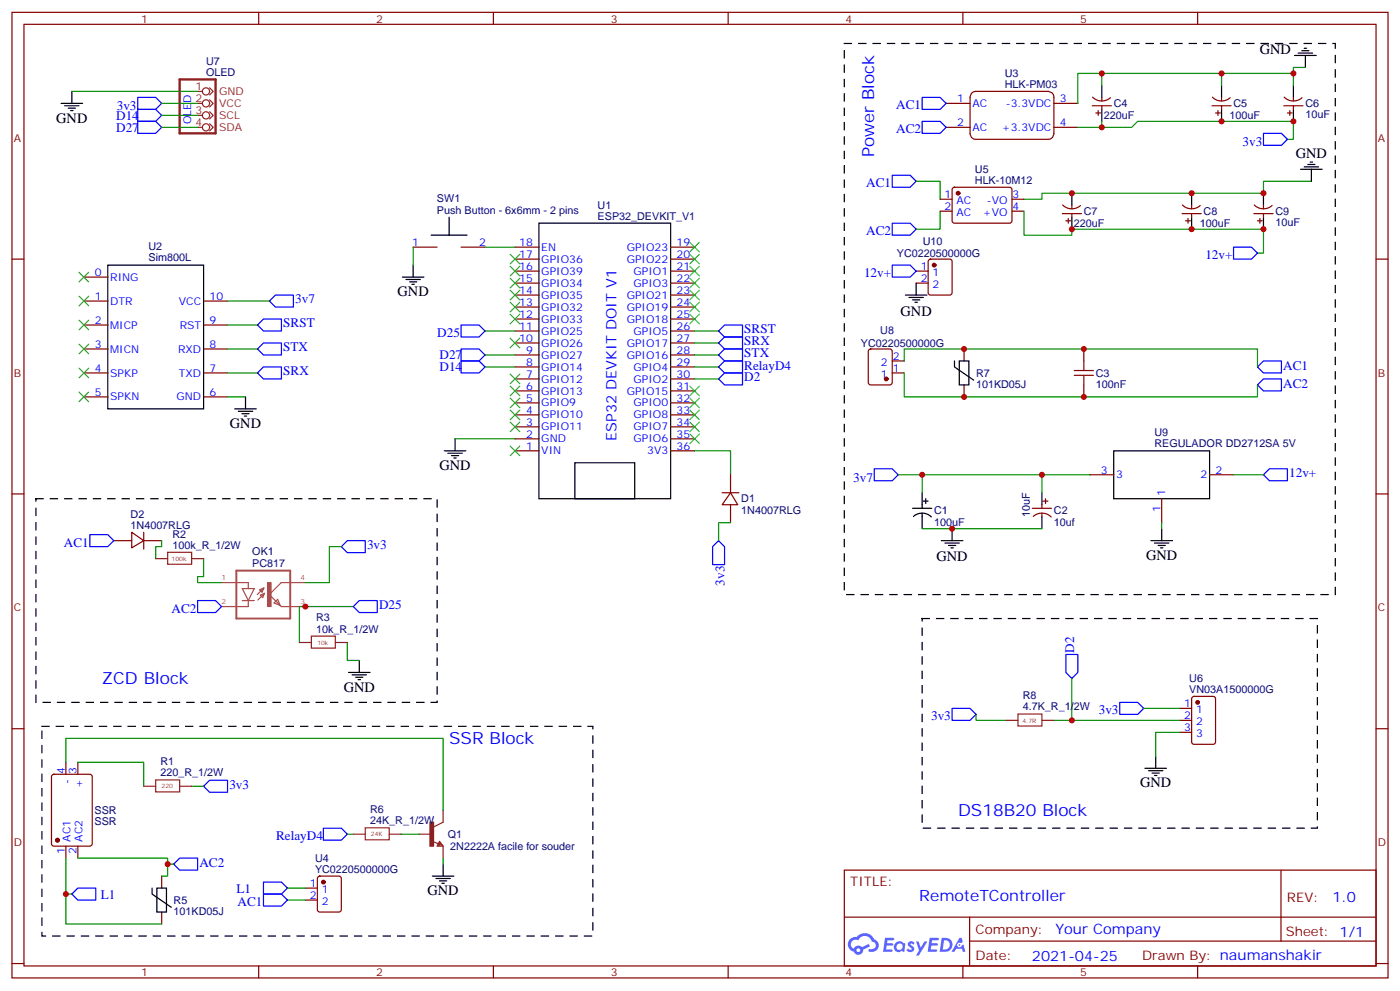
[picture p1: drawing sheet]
<svg xmlns="http://www.w3.org/2000/svg" width="412mm" height="292mm" viewBox="0 0 412 292" stroke-linecap="round" stroke-linejoin="round" font-family="sans-serif">
<g fill="none" stroke="#870000" stroke-width=".35">
<path d="M3.5 3.6h405.4v284.4h-405.4zM7.1 7.2h398.2v277.2h-398.2zM76.2 3.6v3.6M145.3 3.6v3.6M214.5 3.6v3.6M283.6 3.6v3.6M352.8 3.6v3.6M3.5 76.3h3.6M405.3 76.3h3.6M3.5 145.5h3.6M405.3 145.5h3.6M3.5 214.6h3.6"/>
<path d="M405.3 214.6h3.6M248.7 256.2h156.6v28.2h-156.6zM377.3 256.2v20.9M248.7 270.1h156.5M285.6 277.1h119.6M285.6 270.1v14.1M3.5 283.7h3.6M76.2 284.4v3.6M145.3 284.4v3.6M214.5 284.4v3.6M283.6 284.4v3.6M352.8 284.4v3.6"/>
<path d="M405.3 283.7h3.6"/>
</g>
<g fill="#5487ff">
<path d="M267.7 277.4a1.22 1.22 0 0 1 1.7 .3l-.4 .5a.47 .47 0 0 0-.3-.4 .47 .47 0 0 0-.5 .2l.1 .3a1.14 1.14 0 0 1 .8 1.7 1.14 1.14 0 0 1-1.9 0l-.2-.2 .5-.5 .7 .4a.29 .29 0 0 0 .3-.3 .29 .29 0 0 0-.2-.3 1.04 1.04 0 0 1-.6-1.7z"/>
<path d="M260.7 276.2h2.4l.3 .1-.2 .5-1.8 .1-.1 .9h1.5l.3 .3-.3 .4h-1.6l-.2 1.1h1.7l.2 .3-.2 .4h-2.6z"/>
<path d="M273.8 276.2h2.4l.3 .1-.1 .5-1.8 .1-.2 .9h1.6l.3 .3-.4 .4h-1.6l-.1 1.1h1.7l.2 .3-.2 .4h-2.6z"/>
<path d="M282.6 276.2h.7l.3 1.2-.6 .3a.69 .69 0 0 0-1 .3 .69 .69 0 0 0 .4 1 .69 .69 0 0 0 .9-.7l.5-.2 .6 2.2h-.8l-.2-.9h-1.8l-.5 .9h-.8z"/>
<path d="M269.8 277.2h.8l.6 1.9 1.1-1.9h.9l-2.6 4.2h-.8l.9-1.5z"/>
<path d="M277.4 276.2l-.6 4.1h1.3a2.11 2.11 0 0 0 2.5-2.1 2.11 2.11 0 0 0-2.5-2zM278.1 276.9a1.39 1.39 0 0 1 1.7 1.4 1.39 1.39 0 0 1-1.8 1.3h-.3z"/>
<path d="M263.7 277.8a1.54 1.54 0 0 0-.1 2.1 1.54 1.54 0 0 0 2.2 .2l.6 .2 .3-2.3-.2-.2-.4-.1a1.49 1.49 0 0 0-2.4 .1zM264 278.8a.94 .94 0 0 1 1.8 0 .94 .94 0 0 1-1.8 0z"/>
<path d="M250.4 276.5a2.18 2.18 0 0 0 1.1 3.7 1.44 1.44 0 0 0 1.6 1 1.44 1.44 0 0 0 1.2-1.5l2-1-.5-.8-1.9 1a1.47 1.47 0 0 0-2.4 .5 1.39 1.39 0 0 1-.7-2 1.39 1.39 0 0 1 2-.5 2.12 2.12 0 0 1 2.2-1.3 2.12 2.12 0 0 1 1.9 1.7 1.14 1.14 0 0 1 1.1 1.4 1.14 1.14 0 0 1-1.7 .8 .43 .43 0 0 0-.5 .3 .43 .43 0 0 0 .4 .5 1.98 1.98 0 0 0 2.5-1.2 1.98 1.98 0 0 0-1.2-2.5 3.1 3.1 0 0 0-5.3-.7l-.9 .1zM252.3 279.8a.55 .55 0 0 1 1.1 0 .55 .55 0 0 1-1.1 0z"/>
<circle cx="282.6" cy="278.3" r=".26"/>
</g>
<g fill="none" stroke="#000" stroke-width=".35">
<path d="M381.4 16.3h6.3M382.4 15.6h4.2M383.5 14.9h2.1M384.2 14.2h.7M384.5 16.3v3.6M18 30.4h6.3M19 31.2h4.3M20.1 31.9h2.1M20.8 32.6h.7M21.2 26.9v3.5M324.6 25.2v3.5M324.6 32.2v3.5"/>
<path d="M359.8 25.2v3.5M359.8 32.2v3.5M381 25.2v3.5M381 32.2v3.5M315.7 56.9v3.5M351 56.9v3.5M372.2 56.9v3.5M383.1 49.8h6.4M384.2 49.1h4.2M385.2 48.4h2.1M385.9 47.7h.7M386.3 49.8v3.6"/>
<path d="M31.7 78.1h28.3v42.3h-28.3zM121.7 78.1v3.5M127 69.3h10.6M132.3 64v5.3M158.7 65.7h38.9v81.2h-38.9zM315.7 64v3.5M351 64v3.5M372.2 64v3.5M118.5 81.6h6.4M119.6 82.3h4.2M120.6 83h2.2M121.4 83.7h.7"/>
<path d="M266.7 86.9h6.3M267.8 87.6h4.2M268.8 88.3h2.1M269.5 89h.7M269.9 83.4v3.5M72.3 116.9v3.5M281.2 106.3v1.8l5.6 3.8M282.6 106.3h2.8v7h-2.8zM69.1 120.4h6.4M70.2 121.1h4.2M71.3 121.8h2.1M72 122.5h.7"/>
<path d="M130.9 132.8h6.3M131.9 133.5h4.3M133 134.2h2.1M133.7 134.9h.7M134.1 129.2v3.6M169.3 136.3h17.7v10.6h-17.7zM328.1 132.8h28.2v14.1h-28.2zM268.8 149.7h5.7M269.1 152.1a3.8 3.8 0 0 1 5.2 .1M271.6 145.1v4.6M271.6 151.1v4.6M272 147.6h1.4"/>
<path d="M272.7 146.9v1.4M277.3 159.2h6.3M278.3 159.9h4.3M280.5 155.7v3.5M306.9 145.1v3.5M306.9 152.2v3.5M339 159.2h6.4M340.1 159.9h4.2M342.2 155.7v3.5M279.4 160.6h2.1M280.1 161.3h.7M341.1 160.6h2.2"/>
<path d="M341.8 161.3h.7M102.7 198h6.3M103.7 198.7h4.2M104.8 199.4h2.1M105.8 194.5v3.5M105.5 200.1h.7M337.3 226.2h6.3M338.3 226.9h4.2M339.4 227.6h2.1M340.1 228.4h.7M340.4 222.7v3.5M127.4 258h6.3"/>
<path d="M128.4 258.7h4.2M129.5 259.4h2.1M130.5 254.5v3.5M44.8 261.5v1.8l5.6 3.9M46.2 261.5h2.8v7.1h-2.8zM130.2 260.1h.7"/>
</g>
<g fill="none" stroke="#870000" stroke-width=".35">
<path d="M278.7 30.4h7.1M278.7 37.5h7.1M286.3 27.4l1.2-.5h21.3a1.71 1.71 0 0 1 1.6 1.8v10.7a1.71 1.71 0 0 1-1.7 1.6h-21.2a1.73 1.73 0 0 1-1.7-1.7v-10.6zM310.4 30.4h7.1M310.4 37.5h7.1M321.7 31.2h5.7M321.8 28.6a3.8 3.8 0 0 0 5.3 .2M322.8 33.3h1.4M323.5 32.6v1.4M324.6 28.7v1M324.6 31.2v1M357 31.2h5.7"/>
<path d="M357.1 28.6a3.8 3.8 0 0 0 5.3 .2M358.1 33.3h1.4M358.8 32.6v1.4M359.8 28.7v1M359.8 31.2v1M378.2 31.2h5.6M378.3 28.6a3.8 3.8 0 0 0 5.2 .2M379.2 33.3h1.4M379.9 32.6v1.4M381 28.7v1M381 31.2v1M276.9 58.7h3.6"/>
<path d="M280.7 55.3l.5-.2 16.5 .1 .4 .6-.1 9.5-.6 .4h-16.5l-.4-.7v-9.2zM298.1 58.7h3.5M121.7 72.8h7.1M135.8 72.8h7.1M151.7 79.8h7M151.7 76.3h7M151.7 72.8h7M197.6 79.8h7M197.6 76.3h7M197.6 72.8h7M269.9 79.8h3.5M273.6 76.5l.5-.2h5.7l.6 .4 .1 9.5-.5 .6-5.9 .1-.6-.5-.1-9.4z"/>
<path d="M276.9 62.2h3.6M298.1 62.2h3.5M312.9 62.9h5.7M313 60.4a3.8 3.8 0 0 0 5.3 .1M314 65h1.4M314.7 64.3v1.4M315.7 60.4v1.1M315.7 62.9v1.1M348.2 62.9h5.6M348.3 60.4a3.8 3.8 0 0 0 5.3 .1M349.2 65h1.5M350 64.3v1.4"/>
<path d="M351 60.4v1.1M351 62.9v1.1M369.4 62.9h5.6M369.5 60.4a3.8 3.8 0 0 0 5.2 .1M370.4 65h1.4M371.1 64.3v1.4M372.2 60.4v1.1M372.2 62.9v1.1M24.7 88.7h7M24.7 95.7h7M24.7 81.6h7M60 88.7h7"/>
<path d="M60 95.7h7M151.7 97.5h7M151.7 93.9h7M151.7 90.4h7M151.7 86.9h7M151.7 83.4h7M197.6 97.5h7M197.6 93.9h7M197.6 90.4h7M197.6 86.9h7M197.6 83.4h7M269.9 83.4h3.5"/>
<path d="M24.7 102.8h7M24.7 109.8h7M24.7 116.9h7M60 102.8h7M60 109.8h7M60 116.9h7M151.7 118.6h7M151.7 115.1h7M151.7 111.6h7M151.7 108.1h7M151.7 104.5h7M151.7 101h7"/>
<path d="M197.6 118.6h7M197.6 115.1h7M197.6 111.6h7M197.6 108.1h7M197.6 104.5h7M197.6 101h7M256 103l.5-.2h5.6l.7 .4v9.4l-.4 .7h-5.9l-.7-.4v-9.4zM262.8 109.8h3.5M262.8 106.3h3.5M284 102.8v3.5M284 113.3v3.6M319.3 102.8v3.5"/>
<path d="M319.3 113.3v3.6M151.7 132.8h7M151.7 129.2h7M151.7 125.7h7M151.7 122.2h7M197.6 132.8h7M197.6 129.2h7M197.6 125.7h7M197.6 122.2h7M215.2 139.8v5.3M321 139.8h7.1M356.3 139.8h7.1"/>
<path d="M33.5 159.2h5.3M38.8 156.7l3.5 2.5-3.5 2.1zM42.3 159.2h5.3M42.3 156.7v5M212.7 145.1h5M215.2 145.1l2.1 3.5h-4.6zM215.2 148.6v5.3M304.1 149.7h5.6M304.4 152.1a3.8 3.8 0 0 1 5.2 .1M306.9 148.6v1.1M306.9 151.1v1.1M307.3 147.6h1.4"/>
<path d="M308 146.9v1.4M342.2 146.9v7M347.5 208.6h3.5M347.5 212.1h3.5M347.5 215.7h3.5M351.2 205.3l.5-.2h5.7l.6 .4 .1 13-.5 .6-5.9 .1-.6-.5-.1-12.9zM15.4 228.2l.5-.2h10.6l.6 .4 .1 20.1-.5 .6-10.8 .1-.7-.5v-20zM19.4 224.5v3.5M22.9 224.5v3.5M19.4 249.2v3.5M22.9 249.2v3.5M47.6 258v3.5"/>
<path d="M93.7 258.2l.5-.2h5.6l.7 .4v9.5l-.4 .6-5.9 .1-.7-.5v-9.4zM47.6 268.6v3.5M90 261.5h3.5M90 265h3.5"/>
</g>
<path d="M65.3 171.6h7.8v1.7M71.4 173.3h3.5l-1.8 3.5zM71.4 176.8h3.5M73.1 176.8v1.8h-7.8M76.5 173.7l1.2-.6-.5 1.3zM76.7 175.3l1.2-.6-.5 1.3zM77.7 173.1l-1.9 2M77.9 174.7l-1.9 2M81.8 176.5l.7 1.8-1.8-.7zM86.4 171.6h-3.6l-3.5 3.5 3.5 3.5h3.6M86.5 171.6h3.5M86.5 178.6h3.5" fill="none" stroke="#a64a4a" stroke-width=".35"/>
<path d="M69.6 168h15.9v14.1h-15.9z" fill="none" stroke="#a64a4a" stroke-width=".56"/>
<path d="M78.8 171.6h1v7h-1z" fill="#a64a4a" stroke="#a64a4a" stroke-width=".29"/>
<g fill="none" stroke="#008700" stroke-width=".35">
<path d="M384.5 19.9h-3.5v1.7M21.2 26.9h37M47.6 37.5h10.6M47.6 34h10.6M47.6 30.4h10.6M324.6 25.2v-3.6h-7.1v8.8M324.6 35.7v1.8h-7.1M324.6 37.5h8.8l1.7-1.8h45.9v5.3h-1.8M324.6 21.6h56.4v3.6M359.8 21.6v3.6M269.9 53.4h7v5.3M386.3 53.4h-14.1v3.5h-65.3v1.8h-5.3"/>
<path d="M121.7 72.8v5.3M142.9 72.8h8.8M276.9 62.2v5.3h-7M301.6 62.2v7.1h14.1v-1.8h56.5v7h-1.8M67 88.7h12.4M67 95.7h8.8M142.9 97.5h8.8M204.6 97.5h7.1M67 116.9h5.3M67 102.8h8.8M67 109.8h8.8M142.9 104.5h8.8"/>
<path d="M142.9 108.1h8.8M204.6 111.6h7.1M204.6 104.5h7.1M204.6 108.1h7.1M204.6 101h7.1M266.3 106.3v-3.5h104.1v5.3M266.3 109.8v7.1h104.1v-3.6M134.1 129.2h17.6M204.6 132.8h10.6v7M264.6 139.8h56.4M271.6 139.8v5.3M306.9 139.8v5.3"/>
<path d="M363.4 139.8h8.8M47.6 159.2v1.8h-1.7v3.5M215.2 153.9h-3.5v5.3M271.6 155.7h35.3M342.2 153.9v1.8M60 164.5v5.3h-1.8v1.8h7.1M100.5 161h-3.5v10.6h-7M104.1 178.6h-15.9v10.6M102.3 189.2v5.3h3.5M315.7 199.8v12.3M287.5 210.4v1.7h8.8M310.4 212.1h37.1"/>
<path d="M336.9 208.6h10.6M347.5 215.7h-7.1v7M19.4 224.5v-7.1h111.1v21.2M22.9 224.5h19.4v7M56.4 231.5h3.6M19.4 252.7v10.6h1.8M22.9 252.7h26.5v5.3h-1.8M49.4 254.5h1.8M102.3 245.6h1.8M118.2 245.6h5.3M130.5 252.7v1.8M19.4 263.3v8.8h28.2"/>
<path d="M84.7 265h5.3M84.7 261.5h5.3"/>
</g>
<g fill="none" stroke="#00f" stroke-width=".35">
<path d="M40.6 32.2h5.3l1.7 1.8-1.7 1.7h-5.3zM40.6 35.7h5.3l1.7 1.8-1.7 1.8h-5.3zM40.6 28.7h5.3l1.7 1.7-1.7 1.8h-5.3zM271.6 28.7h5.3l1.8 1.7-1.8 1.8h-5.3zM271.6 35.7h5.3l1.8 1.8-1.8 1.8h-5.3zM372.2 39.3h5.3l1.7 1.7-1.7 1.8h-5.3zM262.8 51.6h5.3l1.8 1.8-1.8 1.7h-5.3zM262.8 65.7h5.3l1.8 1.8-1.8 1.8h-5.3zM262.8 78.1h5.3l1.8 1.7-1.8 1.8h-5.3zM363.4 72.8h5.3l1.7 1.7-1.7 1.8h-5.3zM75.8 95.7l1.8-1.8h5.3v3.6h-5.3zM79.4 88.7l1.7-1.8h5.3v3.5h-5.3z"/>
<path d="M135.8 95.7h5.3l1.8 1.8-1.8 1.7h-5.3zM211.7 97.5l1.7-1.8h5.3v3.5h-5.3zM75.8 109.8l1.8-1.7h5.3v3.5h-5.3zM75.8 102.8l1.8-1.8h5.3v3.5h-5.3zM135.8 102.8h5.3l1.8 1.7-1.8 1.8h-5.3zM135.8 106.3h5.3l1.8 1.8-1.8 1.7h-5.3zM211.7 101l1.7-1.8h5.3v3.6h-5.3zM211.7 104.5l1.7-1.7h5.3v3.5h-5.3zM211.7 108.1l1.7-1.8h5.3v3.5h-5.3zM213.4 109.8h5.3v3.5h-5.3l-1.7-1.7zM370.4 108.1l1.8-1.8h5.3v3.5h-5.3zM370.4 113.3l1.8-1.7h5.3v3.5h-5.3z"/>
<path d="M257.5 138h5.3l1.8 1.8-1.8 1.8h-5.3zM372.2 139.8l1.7-1.8h5.3v3.6h-5.3zM26.5 157.4h5.2l1.8 1.8-1.8 1.8h-5.2zM211.7 159.2l1.7 1.8v5.3h-3.5v-5.3zM58.2 176.8h5.3l1.8 1.8-1.8 1.8h-5.3zM100.5 161l1.8-1.8h5.3v3.5h-5.3zM104.1 178.6l1.7-1.8h5.3v3.6h-5.3zM314 192.7h3.5v5.3l-1.8 1.8-1.7-1.8zM280.5 208.6h5.3l1.7 1.8-1.7 1.7h-5.3zM329.8 206.8h5.3l1.8 1.8-1.8 1.8h-5.3zM60 231.5l1.7-1.7h5.3v3.5h-5.3zM51.2 254.5l1.7-1.8h5.3v3.5h-5.3z"/>
<path d="M77.6 259.8h5.3l1.8 1.7-1.8 1.8h-5.3zM95.2 243.9h5.3l1.8 1.7-1.8 1.8h-5.3zM22.9 261.5h5.3v3.5h-5.3l-1.7-1.7zM77.6 263.3h5.3l1.8 1.7-1.8 1.8h-5.3z"/>
</g>
<path d="M248.7 12.8h144.6v162.3h-144.6zM10.6 146.9h118.2v59.9h-118.2zM271.6 182.1h116.5v61.8h-116.5zM12.3 213.9h162.3v61.7h-162.3z" fill="none" stroke="#000" stroke-width=".35" stroke-dasharray="2.1 2.1"/>
<g fill="none" stroke="#3c3" stroke-width=".35">
<path d="M150.3 74.9l2.8 2.8M150.3 78.4l2.8 2.8M153.1 74.9l-2.8 2.8M153.1 78.4l-2.8 2.8M203.2 71.4l2.8 2.8M203.2 74.9l2.8 2.8M203.2 78.4l2.8 2.8M206 71.4l-2.8 2.8M206 74.9l-2.8 2.8M206 78.4l-2.8 2.8M23.3 80.2l2.8 2.8M23.3 87.2l2.8 2.9"/>
<path d="M23.3 94.3l2.8 2.8M26.1 80.2l-2.8 2.8M26.1 87.2l-2.8 2.9M26.1 94.3l-2.8 2.8M150.3 82l2.8 2.8M150.3 85.5l2.8 2.8M150.3 89l2.8 2.8M150.3 99.6l2.8 2.8M150.3 92.5l2.8 2.9M153.1 82l-2.8 2.8M153.1 85.5l-2.8 2.8M153.1 89l-2.8 2.8"/>
<path d="M153.1 99.6l-2.8 2.8M153.1 92.5l-2.8 2.9M203.2 82l2.8 2.8M203.2 85.5l2.8 2.8M203.2 89l2.8 2.8M203.2 92.5l2.8 2.9M206 82l-2.8 2.8M206 85.5l-2.8 2.8M206 89l-2.8 2.8M206 92.5l-2.8 2.9M23.3 101.4l2.8 2.8M23.3 108.4l2.8 2.8"/>
<path d="M23.3 115.5l2.8 2.8M26.1 101.4l-2.8 2.8M26.1 108.4l-2.8 2.8M26.1 115.5l-2.8 2.8M150.3 110.2l2.8 2.8M150.3 113.7l2.8 2.8M150.3 117.2l2.8 2.9M153.1 110.2l-2.8 2.8M153.1 113.7l-2.8 2.8M153.1 117.2l-2.8 2.9M203.2 113.7l2.8 2.8M203.2 117.2l2.8 2.9"/>
<path d="M206 113.7l-2.8 2.8M206 117.2l-2.8 2.9M150.3 120.8l2.8 2.8M150.3 124.3l2.8 2.8M150.3 131.3l2.8 2.9M153.1 120.8l-2.8 2.8M153.1 124.3l-2.8 2.8M153.1 131.3l-2.8 2.9M203.2 120.8l2.8 2.8M203.2 124.3l2.8 2.8M203.2 127.8l2.8 2.8M206 120.8l-2.8 2.8"/>
<path d="M206 124.3l-2.8 2.8M206 127.8l-2.8 2.8"/>
</g>
<g fill="#870000" stroke="#870000" stroke-width=".35">
<circle cx="352.8" cy="206.8" r=".53"/>
<circle cx="261.1" cy="111.6" r=".53"/>
<circle cx="275.2" cy="78.1" r=".53"/>
<circle cx="95.2" cy="259.8" r=".53"/>
<circle cx="16.9" cy="247.4" r=".53"/>
<circle cx="282.2" cy="56.9" r=".53"/>
</g>
<g fill="none" stroke="#8c2424" stroke-width=".35">
<path d="M58.2 26.9h1.4M58.2 30.4h1.4M58.2 34h1.4M58.2 37.5h1.4M61.7 25.9l1.1 1-1.1 1.1M61.7 29.4l1.1 1-1.1 1.1M61.7 32.9l1.1 1.1-1.1 1M61.7 36.4l1.1 1.1-1.1 1.1M45.9 164.5h3.5M49.4 162.6h7v3.6h-7zM56.4 164.5h3.6M88.2 189.2h3.5"/>
<path d="M91.7 187.3h7.1v3.6h-7.1zM98.8 189.2h3.5M296.3 212.1h3.6M299.9 210.3h7v3.5h-7zM306.9 212.1h3.5M42.3 231.5h3.6M45.9 229.7h7v3.5h-7zM52.9 231.5h3.5M130.5 238.6v3.5l-2.8 1.4M104.1 245.6h3.5M107.6 243.8h7.1v3.5h-7.1zM114.7 245.6h3.5"/>
<path d="M123.5 245.6h3.5M127.4 247.8l1.7 .7M129.5 247.8l1 1.4h-1.7zM129.5 248.1l.7 .7h-1.1zM129.5 248.5v.3M130.5 249.2v3.5"/>
<circle cx="60.7" cy="26.9" r="1.06"/>
<circle cx="60.7" cy="37.5" r="1.06"/>
<circle cx="60.7" cy="34" r="1.06"/>
<circle cx="60.7" cy="30.4" r="1.06"/>
</g>
<path d="M126.6 242.1h1.1v7.1h-1.1z" fill="#8c2424" stroke="#8c2424" stroke-width=".35"/>
<path d="M316.4 110.5h5.7M316.4 109.1h5.7M319.3 106.3v2.8M319.3 110.5v2.8" fill="none" stroke="#a10000" stroke-width=".35"/>
<path d="M52.9 23.4h10.6v15.9h-10.6z" fill="none" stroke="#8c2424" stroke-width=".71"/>
<g fill="#c00">
<circle cx="315.7" cy="212.1" r=".88"/>
<circle cx="90" cy="178.6" r=".88"/>
<circle cx="271.6" cy="139.8" r=".88"/>
<circle cx="280.5" cy="155.7" r=".88"/>
<circle cx="49.4" cy="254.5" r=".88"/>
<circle cx="19.4" cy="263.3" r=".88"/>
<circle cx="306.9" cy="139.8" r=".88"/>
<circle cx="284" cy="102.8" r=".88"/>
<circle cx="319.3" cy="102.8" r=".88"/>
<circle cx="284" cy="116.9" r=".88"/>
<circle cx="319.3" cy="116.9" r=".88"/>
<circle cx="359.8" cy="35.7" r=".88"/>
<circle cx="324.6" cy="21.6" r=".88"/>
<circle cx="359.8" cy="21.6" r=".88"/>
<circle cx="351" cy="56.9" r=".88"/>
<circle cx="351" cy="67.5" r=".88"/>
<circle cx="315.7" cy="56.9" r=".88"/>
<circle cx="381" cy="21.6" r=".88"/>
<circle cx="381" cy="35.7" r=".88"/>
<circle cx="324.6" cy="37.5" r=".88"/>
<circle cx="315.7" cy="67.5" r=".88"/>
<circle cx="372.2" cy="56.9" r=".88"/>
<circle cx="372.2" cy="67.5" r=".88"/>
</g>
<g font-size="4.9" fill="#00f">
<text x="257.5" y="46.3" transform="rotate(-90 257.5 46.3)">Power Block</text>
<text x="30" y="201.5">ZCD Block</text>
<text x="132.3" y="219.2">SSR Block</text>
<text x="282.2" y="240.3">DS18B20 Block</text>
</g>
<text font-size="4.6" fill="#00f" x="270.8" y="265.3">RemoteTController</text>
<g font-size="4.2">
<text x="371.1" y="16">GND</text>
<text x="16.6" y="36.1">GND</text>
<text x="381.7" y="46.6">GND</text>
<text x="117.1" y="87.2">GND</text>
<text x="265.3" y="93">GND</text>
<text x="67.7" y="126">GND</text>
<text x="129.5" y="138.4">GND</text>
<text x="275.9" y="165.3">GND</text>
<text x="337.6" y="164.9">GND</text>
<text x="101.2" y="203.7">GND</text>
<text x="335.8" y="231.9">GND</text>
<text x="125.9" y="263.6">GND</text>
</g>
<g font-size="4.2" fill="#00f">
<text x="181.6" y="129.9" transform="rotate(-90 181.6 129.9)">ESP32 DEVKIT DOIT V1</text>
<text x="392.5" y="265.5">1.0</text>
<text x="310.9" y="275">Your Company</text>
<text x="304" y="282.9">2021-04-25</text>
</g>
<g font-size="3.9" fill="#00f">
<text x="34.2" y="35.2">D14</text>
<text x="34.4" y="32.3">3v3</text>
<text x="264" y="32.2">AC1</text>
<text x="34.2" y="38.8">D27</text>
<text x="264" y="39.3">AC2</text>
<text x="366" y="43">3v3</text>
<text x="255.2" y="55.1">AC1</text>
<text x="255.2" y="69.3">AC2</text>
<text x="355.1" y="76.3">12v+</text>
<text x="254.5" y="81.6">12v+</text>
<text x="87" y="89.2">3v7</text>
<text x="83.4" y="96.4">SRST</text>
<text x="128.8" y="99.2">D25</text>
<text x="219.3" y="101.7">SRX</text>
<text x="219.3" y="98.1">SRST</text>
<text x="83.4" y="103.4">STX</text>
<text x="129.5" y="105.8">D27</text>
<text x="219.3" y="105.2">STX</text>
<text x="83.4" y="110.5">SRX</text>
<text x="129.5" y="109.3">D14</text>
<text x="219.3" y="112.2">D2</text>
<text x="219.3" y="108.8">RelayD4</text>
<text x="378" y="108.8">AC1</text>
<text x="378" y="114.1">AC2</text>
<text x="251.4" y="141.8">3v7</text>
<text x="379.8" y="140.6">12v+</text>
<text x="18.8" y="161">AC1</text>
<text x="108.1" y="161.6">3v3</text>
<text x="213.4" y="172.4" transform="rotate(-90 213.4 172.4)">3v3</text>
<text x="111.7" y="179.3">D25</text>
<text x="50.6" y="180.4">AC2</text>
<text x="316.4" y="192.2" transform="rotate(-90 316.4 192.2)">D2</text>
<text x="274.3" y="212.1">3v3</text>
<text x="323.7" y="210.4">3v3</text>
<text x="67.6" y="232.3">3v3</text>
<text x="81.3" y="247.4">RelayD4</text>
<text x="58.7" y="255.3">AC2</text>
<text x="69.7" y="262.8">L1</text>
<text x="29.7" y="264.6">L1</text>
<text x="70" y="266.8">AC1</text>
</g>
<g font-size="3.9" fill="#800">
<text x="250.5" y="260.8">TITLE:</text>
<text x="379.1" y="265.5">REV:</text>
<text x="287.4" y="275">Company:</text>
<text x="378.7" y="275.6">Sheet: 1/1</text>
<text x="287.4" y="282.7">Date:</text>
<text x="336.4" y="282.8">Drawn By: naumanshakir</text>
</g>
<g font-size="3.2" fill="#800">
<text x="41.6" y="6.6">1</text>
<text x="110.8" y="6.6">2</text>
<text x="179.9" y="6.6">3</text>
<text x="249.1" y="6.6">4</text>
<text x="318.2" y="6.6">5</text>
<text x="4.1" y="41.7">A</text>
<text x="405.9" y="41.7">A</text>
<text x="4.1" y="110.9">B</text>
<text x="405.9" y="110.9">B</text>
<text x="4.1" y="180">C</text>
<text x="405.9" y="180">C</text>
<text x="4.1" y="249.2">D</text>
<text x="405.9" y="249.2">D</text>
<text x="41.6" y="287.4">1</text>
<text x="110.8" y="287.4">2</text>
<text x="179.9" y="287.4">3</text>
<text x="249.1" y="287.4">4</text>
<text x="318.2" y="287.4">5</text>
</g>
<g font-size="3.2" fill="#000080">
<text x="60.7" y="22.3">OLED</text>
<text x="60.7" y="19">U7</text>
<text x="296" y="22.5">U3</text>
<text x="296" y="25.8">HLK-PM03</text>
<text x="325.2" y="35.1">220uF</text>
<text x="328.1" y="31.6">C4</text>
<text x="362.2" y="35.1">100uF</text>
<text x="363.4" y="31.6">C5</text>
<text x="384.5" y="34.8">10uF</text>
<text x="384.5" y="31.6">C6</text>
<text x="287.2" y="50.9">U5</text>
<text x="128.7" y="59.6">SW1</text>
<text x="287.2" y="54.1">HLK-10M12</text>
<text x="128.7" y="62.9">Push Button - 6x6mm - 2 pins</text>
<text x="176" y="64.7">ESP32_DEVKIT_V1</text>
<text x="176" y="61.5">U1</text>
<text x="319.3" y="63.3">C7</text>
<text x="354.5" y="63.3">C8</text>
<text x="375.7" y="63.3">C9</text>
<text x="316.4" y="66.9">220uF</text>
<text x="353.4" y="66.9">100uF</text>
<text x="375.7" y="66.6">10uF</text>
<text x="43.8" y="77">Sim800L</text>
<text x="43.8" y="73.7">U2</text>
<text x="264.2" y="75.6">YC0220500000G</text>
<text x="271.8" y="72.1">U10</text>
<text x="259.3" y="98.4">U8</text>
<text x="253.6" y="102.2">YC0220500000G</text>
<text x="287.5" y="111">R7</text>
<text x="322.8" y="111">C3</text>
<text x="287.5" y="114.2">101KD05J</text>
<text x="322.8" y="114.2">100nF</text>
<text x="340.1" y="131.7">REGULADOR DD2712SA 5V</text>
<text x="340.1" y="128.5">U9</text>
<text x="218.4" y="148">D1</text>
<text x="38.5" y="155.7">1N4007RLG</text>
<text x="38.5" y="152.5">D2</text>
<text x="218.4" y="151.2">1N4007RLG</text>
<text x="275.2" y="154.8">100uF</text>
<text x="275.2" y="151.5">C1</text>
<text x="303.4" y="152.2" transform="rotate(-90 303.4 152.2)">10uF</text>
<text x="310.4" y="154.8">10uf</text>
<text x="310.4" y="151.5">C2</text>
<text x="50.8" y="161.6">100k_R_1/2W</text>
<text x="50.8" y="158.3">R2</text>
<text x="74.3" y="167">PC817</text>
<text x="74.3" y="163.5">OK1</text>
<text x="93.1" y="183">R3</text>
<text x="93.1" y="186.3">10k_R_1/2W</text>
<text x="350.3" y="200.7">U6</text>
<text x="301.3" y="209.2">4.7K_R_1/2W</text>
<text x="301.3" y="205.9">R8</text>
<text x="350.3" y="204">VN03A1500000G</text>
<text x="47.3" y="225.3">R1</text>
<text x="47.3" y="228.6">220_R_1/2W</text>
<text x="27.9" y="239.7">SSR</text>
<text x="109" y="239.4">R6</text>
<text x="27.9" y="243">SSR</text>
<text x="109" y="242.7">24K_R_1/2W</text>
<text x="131.9" y="246.8">Q1</text>
<text x="132.6" y="250.3">2N2222A facile for souder</text>
<text x="92.8" y="256.9">YC0220500000G</text>
<text x="92.8" y="253.8">U4</text>
<text x="51.2" y="269.4">101KD05J</text>
<text x="51.2" y="266.2">R5</text>
</g>
<g font-size="3.2" fill="#8d2323">
<text x="57.6" y="26.6">1</text>
<text x="64.6" y="28">GND</text>
<text x="57.6" y="30.1">2</text>
<text x="57.6" y="33.6">3</text>
<text x="64.6" y="31.5">VCC</text>
<text x="64.6" y="35">SCL</text>
<text x="57.6" y="37.1">4</text>
<text x="64.6" y="38.6">SDA</text>
</g>
<g font-size="3.2" fill="#00f">
<text x="282" y="30.1">1</text>
<text x="286.5" y="31.5">AC</text>
<text x="296.3" y="31.5">-3.3VDC</text>
<text x="312.2" y="30.1">3</text>
<text x="56.4" y="36.6" transform="rotate(-90 56.4 36.6)">OLED</text>
<text x="282" y="37.1">2</text>
<text x="286.5" y="38.6">AC</text>
<text x="295.1" y="38.6">+3.3VDC</text>
<text x="312.2" y="37.1">4</text>
<text x="278.3" y="58.3">1</text>
<text x="298.3" y="58.3">3</text>
<text x="278.3" y="61.8">2</text>
<text x="281.8" y="60.1">AC</text>
<text x="281.8" y="63.6">AC</text>
<text x="289.5" y="63.6">+VO</text>
<text x="290.7" y="60.1">-VO</text>
<text x="298.3" y="61.8">4</text>
<text x="121.5" y="72.4">1</text>
<text x="141.1" y="72.4">2</text>
<text x="153" y="76">17</text>
<text x="153" y="72.4">18</text>
<text x="159.5" y="77.4">GPIO36</text>
<text x="159.5" y="73.8">EN</text>
<text x="184.6" y="73.8">GPIO23</text>
<text x="184.6" y="77.4">GPIO22</text>
<text x="199.3" y="72.4">19</text>
<text x="199.3" y="76">20</text>
<text x="28" y="81.2">0</text>
<text x="32.5" y="82.7">RING</text>
<text x="153" y="83">15</text>
<text x="153" y="79.5">16</text>
<text x="159.5" y="80.9">GPIO39</text>
<text x="186.6" y="80.9">GPIO1</text>
<text x="199.3" y="79.5">21</text>
<text x="199.3" y="83">22</text>
<text x="271.2" y="79.5">1</text>
<text x="271.2" y="83">2</text>
<text x="274.7" y="81.2">1</text>
<text x="28" y="88.3">1</text>
<text x="32.5" y="89.7">DTR</text>
<text x="52.7" y="89.7">VCC</text>
<text x="61.7" y="88.3">10</text>
<text x="153" y="86.5">14</text>
<text x="159.5" y="87.9">GPIO35</text>
<text x="159.5" y="84.4">GPIO34</text>
<text x="184.6" y="87.9">GPIO21</text>
<text x="186.6" y="84.4">GPIO3</text>
<text x="199.3" y="86.5">23</text>
<text x="274.7" y="84.8">2</text>
<text x="28" y="95.4">2</text>
<text x="61.7" y="95.4">9</text>
<text x="153" y="93.6">12</text>
<text x="153" y="90.1">13</text>
<text x="159.5" y="95">GPIO33</text>
<text x="159.5" y="91.5">GPIO32</text>
<text x="184.6" y="91.5">GPIO19</text>
<text x="184.6" y="95">GPIO18</text>
<text x="199.3" y="90.1">24</text>
<text x="199.3" y="93.6">25</text>
<text x="32.5" y="96.8">MICP</text>
<text x="52.9" y="96.8">RST</text>
<text x="153" y="100.6">10</text>
<text x="153" y="97.1">11</text>
<text x="159.5" y="98.5">GPIO25</text>
<text x="186.6" y="98.5">GPIO5</text>
<text x="199.3" y="97.1">26</text>
<text x="199.3" y="100.6">27</text>
<text x="28" y="102.4">3</text>
<text x="32.5" y="103.8">MICN</text>
<text x="52.4" y="103.8">RXD</text>
<text x="61.7" y="102.4">8</text>
<text x="155" y="107.7">8</text>
<text x="155" y="104.2">9</text>
<text x="159.5" y="105.6">GPIO27</text>
<text x="159.5" y="102.1">GPIO26</text>
<text x="184.6" y="102.1">GPIO17</text>
<text x="184.6" y="105.6">GPIO16</text>
<text x="199.3" y="104.2">28</text>
<text x="199.3" y="107.7">29</text>
<text x="259.5" y="107.7">2</text>
<text x="263" y="105.9">2</text>
<text x="28" y="109.5">4</text>
<text x="32.5" y="110.9">SPKP</text>
<text x="52.7" y="110.9">TXD</text>
<text x="61.7" y="109.5">7</text>
<text x="155" y="111.2">7</text>
<text x="159.5" y="112.6">GPIO12</text>
<text x="159.5" y="109.1">GPIO14</text>
<text x="186.6" y="109.1">GPIO4</text>
<text x="186.6" y="112.6">GPIO2</text>
<text x="199.3" y="111.2">30</text>
<text x="259.5" y="111.2">1</text>
<text x="263" y="109.5">1</text>
<text x="28" y="116.5">5</text>
<text x="32.5" y="117.9">SPKN</text>
<text x="52" y="117.9">GND</text>
<text x="61.7" y="116.5">6</text>
<text x="155" y="118.3">5</text>
<text x="155" y="114.8">6</text>
<text x="159.5" y="119.7">GPIO9</text>
<text x="159.5" y="116.2">GPIO13</text>
<text x="184.6" y="116.2">GPIO15</text>
<text x="186.6" y="119.7">GPIO0</text>
<text x="199.3" y="114.8">31</text>
<text x="199.3" y="118.3">32</text>
<text x="155" y="125.3">3</text>
<text x="155" y="121.8">4</text>
<text x="159.5" y="123.2">GPIO10</text>
<text x="186.6" y="123.2">GPIO8</text>
<text x="199.3" y="121.8">33</text>
<text x="199.3" y="125.3">34</text>
<text x="155" y="128.9">2</text>
<text x="159.5" y="130.3">GND</text>
<text x="159.5" y="126.8">GPIO11</text>
<text x="186.6" y="126.8">GPIO7</text>
<text x="186.6" y="130.3">GPIO6</text>
<text x="199.3" y="128.9">35</text>
<text x="155" y="132.4">1</text>
<text x="159.5" y="133.8">VIN</text>
<text x="190.6" y="133.8">3V3</text>
<text x="199.3" y="132.4">36</text>
<text x="324.3" y="139.5">3</text>
<text x="328.8" y="140.9">3</text>
<text x="353.6" y="140.9">2</text>
<text x="358.1" y="139.5">2</text>
<text x="343.3" y="146.2" transform="rotate(-90 343.3 146.2)">1</text>
<text x="341.8" y="150.6" transform="rotate(-90 341.8 150.6)">1</text>
<text x="348.8" y="208.2">1</text>
<text x="348.8" y="211.8">2</text>
<text x="348.8" y="215.3">3</text>
<text x="352.3" y="210">1</text>
<text x="352.3" y="213.5">2</text>
<text x="352.3" y="217.1">3</text>
<text x="19" y="227.8" transform="rotate(-90 19 227.8)">4</text>
<text x="22.6" y="227.8" transform="rotate(-90 22.6 227.8)">3</text>
<text x="20.8" y="230.7" transform="rotate(-90 20.8 230.7)">-</text>
<text x="24.3" y="231.9" transform="rotate(-90 24.3 231.9)">+</text>
<text x="19" y="251.4" transform="rotate(-90 19 251.4)">1</text>
<text x="20.8" y="247.9" transform="rotate(-90 20.8 247.9)">AC1</text>
<text x="22.6" y="251.4" transform="rotate(-90 22.6 251.4)">2</text>
<text x="24.3" y="247.9" transform="rotate(-90 24.3 247.9)">AC2</text>
<text x="91.3" y="261.2">1</text>
<text x="94.8" y="262.9">1</text>
<text x="91.3" y="264.7">2</text>
<text x="94.8" y="266.5">2</text>
</g>
<g font-size="2.1" fill="#a54b4b">
<text x="65.3" y="170.9">1</text>
<text x="88.5" y="170.9">4</text>
<text x="65.3" y="177.9">2</text>
<text x="88.5" y="177.9">3</text>
</g>
<g font-size="1.8" fill="#8d2323">
<text x="50.6" y="165.2">100k</text>
<text x="93.5" y="189.9">10k</text>
<text x="301.2" y="212.8">4.7R</text>
<text x="47.6" y="232.2">220</text>
<text x="109.3" y="246.3">24K</text>
</g>
</svg>
